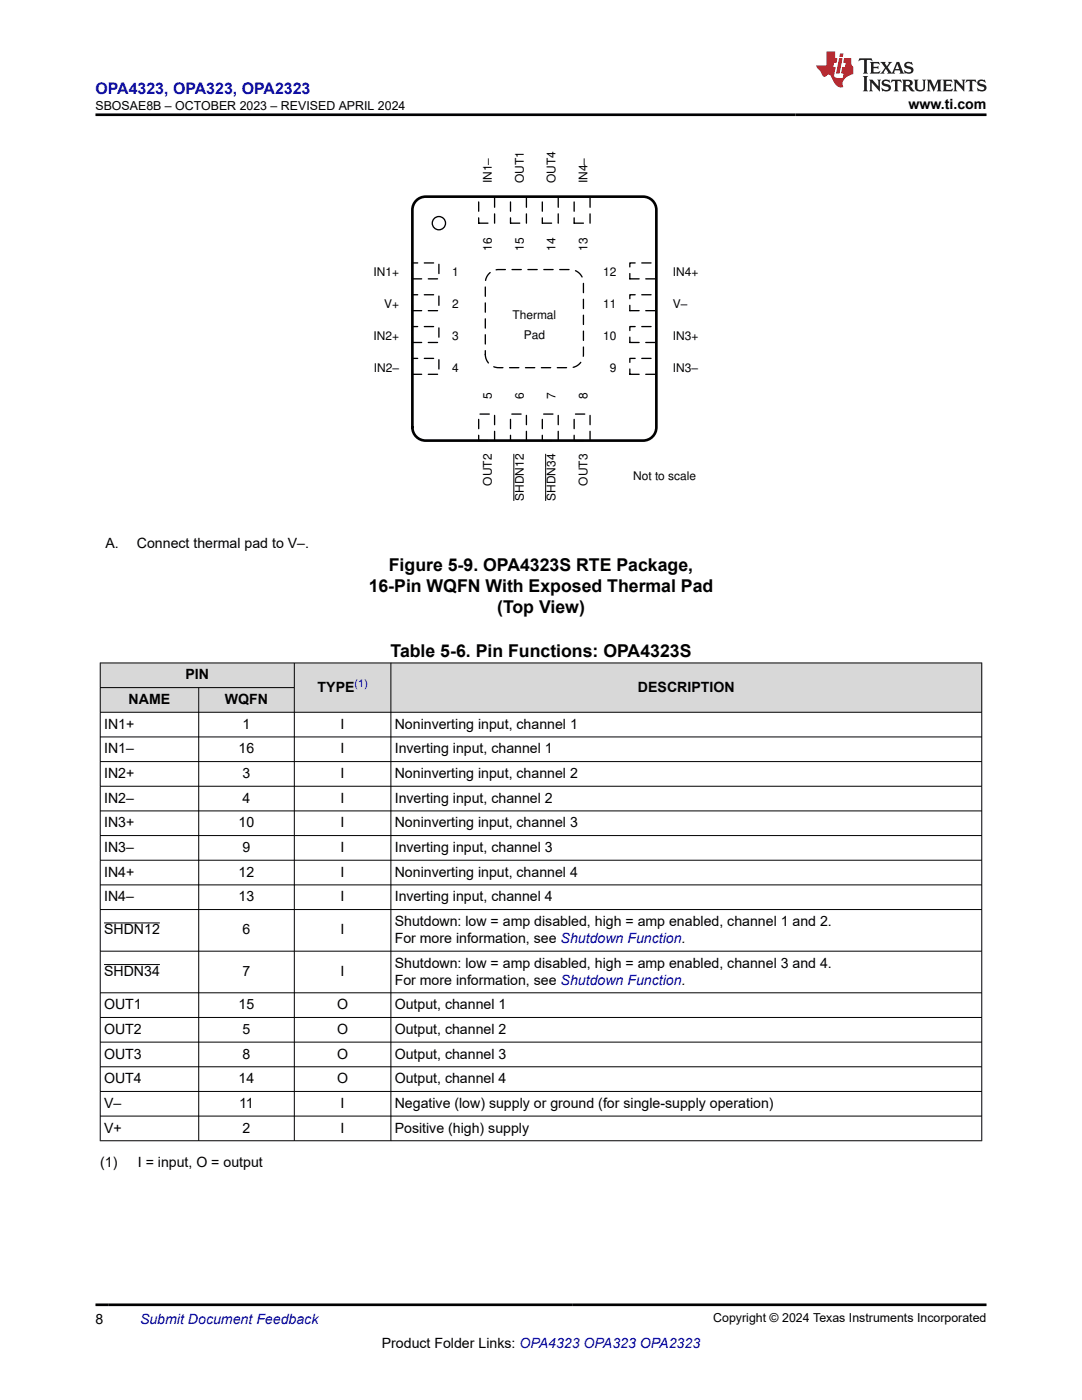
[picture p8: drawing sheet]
<svg xmlns="http://www.w3.org/2000/svg" width="216mm" height="279mm" viewBox="0 0 216 279" stroke-linecap="round" stroke-linejoin="round" font-family="sans-serif">
<path d="M95.5 39.2h3.2v5.3h-3.2z" fill="none" stroke="#000" stroke-width=".26" stroke-dasharray="1.9 1.3"/>
<path d="M95.5 82.6h3.2v5.3h-3.2z" fill-rule="evenodd" fill="#fff"/>
<path d="M95.5 82.6h3.2v5.3h-3.2z" fill="none" stroke="#000" stroke-width=".26" stroke-dasharray="1.9 1.3"/>
<path d="M82.3 52.5h5.3v3.2h-5.3z" fill-rule="evenodd" fill="#fff"/>
<path d="M82.3 52.5h5.3v3.2h-5.3z" fill="none" stroke="#000" stroke-width=".26" stroke-dasharray="1.9 1.3"/>
<path d="M125.7 52.5h5.3v3.2h-5.3z" fill-rule="evenodd" fill="#fff"/>
<path d="M125.7 52.5h5.3v3.2h-5.3z" fill="none" stroke="#000" stroke-width=".26" stroke-dasharray="1.9 1.3"/>
<path d="M101.9 39.2h3.1v5.3h-3.1z" fill-rule="evenodd" fill="#fff"/>
<path d="M101.9 39.2h3.1v5.3h-3.1z" fill="none" stroke="#000" stroke-width=".26" stroke-dasharray="1.9 1.3"/>
<path d="M101.9 82.6h3.1v5.3h-3.1z" fill-rule="evenodd" fill="#fff"/>
<path d="M101.9 82.6h3.1v5.3h-3.1z" fill="none" stroke="#000" stroke-width=".26" stroke-dasharray="1.9 1.3"/>
<path d="M102.5 90.6v9.4" fill="none" stroke="#000" stroke-width=".2"/>
<path d="M82.3 58.8h5.3v3.2h-5.3z" fill-rule="evenodd" fill="#fff"/>
<path d="M82.3 58.8h5.3v3.2h-5.3z" fill="none" stroke="#000" stroke-width=".26" stroke-dasharray="1.9 1.3"/>
<path d="M125.7 58.8h5.3v3.2h-5.3z" fill-rule="evenodd" fill="#fff"/>
<path d="M125.7 58.8h5.3v3.2h-5.3z" fill="none" stroke="#000" stroke-width=".26" stroke-dasharray="1.9 1.3"/>
<path d="M108.2 39.2h3.2v5.3h-3.2z" fill-rule="evenodd" fill="#fff"/>
<path d="M108.2 39.2h3.2v5.3h-3.2z" fill="none" stroke="#000" stroke-width=".26" stroke-dasharray="1.9 1.3"/>
<path d="M108.2 82.6h3.2v5.3h-3.2z" fill-rule="evenodd" fill="#fff"/>
<path d="M108.2 82.6h3.2v5.3h-3.2z" fill="none" stroke="#000" stroke-width=".26" stroke-dasharray="1.9 1.3"/>
<path d="M108.9 90.6v9.4" fill="none" stroke="#000" stroke-width=".2"/>
<path d="M82.3 65.2h5.3v3.2h-5.3z" fill-rule="evenodd" fill="#fff"/>
<path d="M82.3 65.2h5.3v3.2h-5.3z" fill="none" stroke="#000" stroke-width=".26" stroke-dasharray="1.9 1.3"/>
<path d="M125.7 65.2h5.3v3.2h-5.3z" fill-rule="evenodd" fill="#fff"/>
<path d="M125.7 65.2h5.3v3.2h-5.3z" fill="none" stroke="#000" stroke-width=".26" stroke-dasharray="1.9 1.3"/>
<path d="M114.6 39.2h3.1v5.3h-3.1z" fill-rule="evenodd" fill="#fff"/>
<path d="M114.6 39.2h3.1v5.3h-3.1z" fill="none" stroke="#000" stroke-width=".26" stroke-dasharray="1.9 1.3"/>
<path d="M114.6 82.6h3.1v5.3h-3.1z" fill-rule="evenodd" fill="#fff"/>
<path d="M114.6 82.6h3.1v5.3h-3.1z" fill="none" stroke="#000" stroke-width=".26" stroke-dasharray="1.9 1.3"/>
<path d="M82.3 71.5h5.3v3.2h-5.3z" fill-rule="evenodd" fill="#fff"/>
<path d="M82.3 71.5h5.3v3.2h-5.3z" fill="none" stroke="#000" stroke-width=".26" stroke-dasharray="1.9 1.3"/>
<path d="M125.7 71.5h5.3v3.2h-5.3z" fill-rule="evenodd" fill="#fff"/>
<path d="M125.7 71.5h5.3v3.2h-5.3z" fill="none" stroke="#000" stroke-width=".26" stroke-dasharray="1.9 1.3"/>
<circle cx="87.6" cy="44.5" r="1.32" fill="none" stroke="#000" stroke-width=".26"/>
<path d="M83.3 39.8l1-.5 .6-.1h43.4a2.65 2.65 0 0 1 2.7 2.7v43.4a2.65 2.65 0 0 1-2.7 2.6h-43.4a2.65 2.65 0 0 1-2.6-2.6v-43.4a2.64 2.64 0 0 1 1-2.1z" fill="none" stroke="#000" stroke-width=".53"/>
<path d="M97.8 54.4l1.1-.5 .6-.1h14.3a2.65 2.65 0 0 1 2.6 2.6v14.3a2.65 2.65 0 0 1-2.6 2.7h-14.3a2.65 2.65 0 0 1-2.7-2.7v-14.3a2.64 2.64 0 0 1 1-2z" fill-rule="evenodd" fill="#fff"/>
<path d="M97.8 54.4l1.1-.5 .6-.1h14.3a2.65 2.65 0 0 1 2.6 2.6v14.3a2.65 2.65 0 0 1-2.6 2.7h-14.3a2.65 2.65 0 0 1-2.7-2.7v-14.3a2.64 2.64 0 0 1 1-2z" fill="none" stroke="#000" stroke-width=".26" stroke-dasharray="1.9 1.3"/>
<g fill="#d8d8d8">
<path d="M20 132.3h175.9v4.9h-175.9z" fill-rule="evenodd"/>
<path d="M20.1 132.4h38.6v4.8h-38.6z" fill-rule="evenodd"/>
<path d="M58.8 132.4h19.1v9.7h-19.1z" fill-rule="evenodd"/>
<path d="M78.1 132.4h117.7v9.7h-117.7z" fill-rule="evenodd"/>
<path d="M20.1 137.3h19.5v4.8h-19.5z" fill-rule="evenodd"/>
<path d="M39.7 137.3h19v4.8h-19z" fill-rule="evenodd"/>
</g>
<g fill="none" stroke="#000" stroke-width=".2">
<path d="M19.9 132.3h176.1M19.9 137.2h38.9M20 132.2v95.5M39.7 137.2v90.5M58.7 132.2v95.5M78 132.2v95.5M195.9 132.2v95.5M19.9 147.1h176.1M19.9 152h176.1M19.9 156.9h176.1M196 142.1h-176.1M19.9 161.8h176.1"/>
<path d="M19.9 166.8h176.1M19.9 171.7h176.1M19.9 176.6h176.1M19.9 181.5h176.1M19.9 189.8h176.1M19.9 198.1h176.1M20.8 184.2h11.1M20.8 192.5h11.1M19.9 203.1h176.1M19.9 208h176.1M19.9 212.9h176.1M19.9 217.8h176.1"/>
<path d="M19.9 222.7h176.1M19.9 227.7h176.1"/>
</g>
<path d="M171.5 11.6l-.2 .6 .5-.2h.6v.1v2.2l-.2 .4h1l-.2-.4v-2.2v-.1h.5l.5 .2-.1-.6zM173.6 12.4l.2 .3v1.6l-.2 .4h1.9l.1-.6a1.08 1.08 0 0 1-1.3 .2v-.7h.6l.4 .2v-.7l-.4 .2h-.6v-.5l.2-.2a1 1 0 0 1 1 .3l-.1-.5zM175.7 12.4l.9 1.1-1 1.2h.9l-.2-.2 .5-.8 .4 .8-.2 .2h1.6l-.2-.2 .2-.5h.9l.1 .5-.1 .2h.9l-.2-.4-.8-1.9h-.5l-.9 2.1-.9-1.1 .9-1h-.8l.2 .2-.4 .6-.4-.6 .2-.2zM179 12.8l.4 1h-.7zM180.7 12.5a.65 .65 0 0 0-.2 .7 .65 .65 0 0 0 .6 .5l.6 .1 .1 .3a.79 .79 0 0 1-.7 .4 .79 .79 0 0 1-.7-.5l.1 .7 .2-.1a.93 .93 0 0 0 1.1 0 .93 .93 0 0 0 .4-.9 1.46 1.46 0 0 0-1.2-.6l-.1-.3a1.09 1.09 0 0 1 1.2 .2l-.2-.6-.1 .1-.5-.2zM172.2 15.2l.2 .4v2.2l-.2 .4h1l-.2-.4v-2.2l.2-.4zM173.4 15.9l.2 .4v1.5l-.2 .4h.8l-.3-.4 .1-1.3 1.6 1.8v-2l.2-.4h-.7l.1 .2 .1 1.1-1.2-1.3zM176.2 16a.65 .65 0 0 0-.2 .8 .65 .65 0 0 0 .6 .4l.6 .2 .1 .2a.79 .79 0 0 1-.7 .4 .79 .79 0 0 1-.7-.5l.1 .7 .2-.1a.93 .93 0 0 0 1.1 .1 .93 .93 0 0 0 .4-1 1.46 1.46 0 0 0-1.2-.5l-.1-.4a1.09 1.09 0 0 1 1.2 .2l-.1-.6-.2 .1-.5-.1zM177.9 15.9l-.1 .6a.63 .63 0 0 1 .8-.3v1.6l-.3 .4h1l-.2-.4v-1.6a.66 .66 0 0 1 .8 .3l-.1-.6zM180 15.9l.2 .4v1.5l-.2 .4h1l-.2-.2-.1-.7h.5l.1 .2a.79 .79 0 0 0 1.2 .6l-1-.9a.61 .61 0 0 0 .6-.6 .61 .61 0 0 0-.5-.7zM180.8 16.2h.1a.47 .47 0 0 1 .5 .1 .47 .47 0 0 1 .1 .5l-.1 .1-.7 .1zM182.3 15.9l.2 .2a2.27 2.27 0 0 0 .4 2 1.04 1.04 0 0 0 1.7-.7v-1.3l.2-.2h-.8l.2 .4v1.1a.6 .6 0 0 1-.6 .6 .6 .6 0 0 1-.6-.6v-1.1l.3-.4zM184.9 15.9l.2 .4v1.5l-.2 .4h.8l-.3-.4v-1.4l.9 1.9 .9-1.9v1.4l-.3 .4h1l-.2-.4v-1.5l.2-.4h-.8l-.7 1.5-.6-1.5zM188.1 15.9l.2 .4v1.5l-.2 .4h1.9l.1-.6a1.09 1.09 0 0 1-1.3 .2v-.7h.6l.4 .2v-.6l-.4 .2h-.6v-.6l.2-.1a1.01 1.01 0 0 1 1 .3l-.1-.6zM190.2 15.9l.3 .4v1.5l-.3 .4h.8l-.2-.4v-1.3l1.6 1.8v-2l.2-.4h-.7l.2 .2v1.1l-1.2-1.3zM192.8 15.9l-.1 .6a.63 .63 0 0 1 .8-.3v1.6l-.3 .4h1l-.2-.4v-1.6a.66 .66 0 0 1 .8 .3l-.1-.6zM195.2 16a.65 .65 0 0 0-.2 .8 .65 .65 0 0 0 .6 .4l.6 .2 .2 .2a.79 .79 0 0 1-.7 .4 .79 .79 0 0 1-.7-.5l.1 .7 .2-.1a.93 .93 0 0 0 1 .1 .93 .93 0 0 0 .5-1 1.46 1.46 0 0 0-1.3-.5v-.4a1.09 1.09 0 0 1 1.2 .2l-.2-.6-.2 .1-.5-.1z" fill="#231f20"/>
<path d="M164.9 10.3v2.7h-2l.1 .4 .8 1a.95 .95 0 0 0 1 .9 .59 .59 0 0 1 .5-.4 .59 .59 0 0 1 .5 .3l.4 .8a1.59 1.59 0 0 0 2.1 1.4 1.61 1.61 0 0 1 1-2.3l1-.3-.1-1.5a1.59 1.59 0 0 1-.3-1.7h-1.5l-.2 .9h.6l-.2 .9h-.5l-.2 .9v.3l.4 .1-.1 .9h-.7a.73 .73 0 0 1-1-.7l.3-1.5h-.5l.1-.9h.5l.2-.9h-.5v-1.3zM167.4 11.6l-.6 3.1h.7l.6-3.1zM167.6 10.7l-.1 .6h.7l.1-.6z" fill="#ed1c24"/>
<path d="M19 22.9h177.8M19 260.4h177.8" fill="none" stroke="#000" stroke-width=".53"/>
<g font-size="3.5">
<text x="77.6" y="113.9">Figure 5-9. OPA4323S RTE Package,</text>
<text x="73.6" y="118.1">16-Pin WQFN With Exposed Thermal Pad</text>
<text x="99.2" y="122.3">(Top View)</text>
<text x="77.9" y="131.1">Table 5-6. Pin Functions: OPA4323S</text>
</g>
<text font-size="3.2" fill="#00f" x="19" y="18.7">OPA4323, OPA323, OPA2323</text>
<g font-size="2.8">
<text x="181.3" y="21.8">www.ti.com</text>
<text x="21.1" y="109.4">A.</text>
<text x="27.3" y="109.4">Connect thermal pad to V–.</text>
<text x="37" y="135.6">PIN</text>
<text x="25.7" y="140.5">NAME</text>
<text x="44.9" y="140.5">WQFN</text>
<text x="63.4" y="138">TYPE</text>
<text x="127.3" y="138">DESCRIPTION</text>
<text x="20.8" y="145.4">IN1+</text>
<text x="48.4" y="145.4">1</text>
<text x="68" y="145.4">I</text>
<text x="78.8" y="145.4">Noninverting input, channel 1</text>
<text x="20.8" y="150.3">IN1–</text>
<text x="20.8" y="155.3">IN2+</text>
<text x="47.6" y="150.3">16</text>
<text x="48.4" y="155.3">3</text>
<text x="68" y="150.3">I</text>
<text x="68" y="155.3">I</text>
<text x="78.8" y="150.3">Inverting input, channel 1</text>
<text x="78.8" y="155.3">Noninverting input, channel 2</text>
<text x="20.8" y="160.2">IN2–</text>
<text x="48.4" y="160.2">4</text>
<text x="68" y="160.2">I</text>
<text x="78.8" y="160.2">Inverting input, channel 2</text>
<text x="20.8" y="165.1">IN3+</text>
<text x="47.6" y="165.1">10</text>
<text x="68" y="165.1">I</text>
<text x="78.8" y="165.1">Noninverting input, channel 3</text>
<text x="20.8" y="170">IN3–</text>
<text x="48.4" y="170">9</text>
<text x="68" y="170">I</text>
<text x="78.8" y="170">Inverting input, channel 3</text>
<text x="20.8" y="175">IN4+</text>
<text x="20.8" y="179.9">IN4–</text>
<text x="47.6" y="175">12</text>
<text x="47.6" y="179.9">13</text>
<text x="68" y="175">I</text>
<text x="68" y="179.9">I</text>
<text x="78.8" y="175">Noninverting input, channel 4</text>
<text x="78.8" y="179.9">Inverting input, channel 4</text>
<text x="78.8" y="184.8">Shutdown: low = amp disabled, high = amp enabled, channel 1 and 2.</text>
<text x="20.8" y="186.5">SHDN12</text>
<text x="48.4" y="186.5">6</text>
<text x="68" y="186.5">I</text>
<text x="78.8" y="188.2">For more information, see Shutdown Function.</text>
<text x="20.8" y="194.8">SHDN34</text>
<text x="48.4" y="194.8">7</text>
<text x="68" y="194.8">I</text>
<text x="78.8" y="193.1">Shutdown: low = amp disabled, high = amp enabled, channel 3 and 4.</text>
<text x="78.8" y="196.5">For more information, see Shutdown Function.</text>
<text x="20.8" y="201.4">OUT1</text>
<text x="47.6" y="201.4">15</text>
<text x="67.3" y="201.4">O</text>
<text x="78.8" y="201.4">Output, channel 1</text>
<text x="20.8" y="206.3">OUT2</text>
<text x="48.4" y="206.3">5</text>
<text x="67.3" y="206.3">O</text>
<text x="78.8" y="206.3">Output, channel 2</text>
<text x="20.8" y="211.3">OUT3</text>
<text x="48.4" y="211.3">8</text>
<text x="67.3" y="211.3">O</text>
<text x="78.8" y="211.3">Output, channel 3</text>
<text x="20.8" y="216.2">OUT4</text>
<text x="20.8" y="221.1">V–</text>
<text x="47.6" y="216.2">14</text>
<text x="47.7" y="221.1">11</text>
<text x="67.3" y="216.2">O</text>
<text x="68" y="221.1">I</text>
<text x="78.8" y="216.2">Output, channel 4</text>
<text x="78.8" y="221.1">Negative (low) supply or ground (for single-supply operation)</text>
<text x="20.8" y="226">V+</text>
<text x="48.4" y="226">2</text>
<text x="68" y="226">I</text>
<text x="78.8" y="226">Positive (high) supply</text>
<text x="20" y="232.8">(1)</text>
<text x="27.5" y="232.8">I = input, O = output</text>
<text x="19" y="264.2">8</text>
<text x="76.2" y="269">Product Folder Links: OPA4323 OPA323 OPA2323</text>
</g>
<text font-size="2.8" fill="#00f" x="27.9" y="264.2">Submit Document Feedback</text>
<g font-size="2.5">
<text x="19" y="21.9">SBOSAE8B – OCTOBER 2023 – REVISED APRIL 2024</text>
<text x="142.3" y="263.9">Copyright © 2024 Texas Instruments Incorporated</text>
</g>
<g font-size="2.4">
<text x="98.2" y="36.6" transform="rotate(-90 98.2 36.6)">IN1±</text>
<text x="104.5" y="36.6" transform="rotate(-90 104.5 36.6)">OUT1</text>
<text x="110.9" y="36.6" transform="rotate(-90 110.9 36.6)">OUT4</text>
<text x="117.2" y="36.6" transform="rotate(-90 117.2 36.6)">IN4±</text>
<text x="98.2" y="50.1" transform="rotate(-90 98.2 50.1)">16</text>
<text x="104.5" y="50.1" transform="rotate(-90 104.5 50.1)">15</text>
<text x="110.9" y="50.1" transform="rotate(-90 110.9 50.1)">14</text>
<text x="117.2" y="50.1" transform="rotate(-90 117.2 50.1)">13</text>
<text x="74.5" y="55.1">IN1+</text>
<text x="90.2" y="55.1">1</text>
<text x="120.4" y="55.1">12</text>
<text x="134.3" y="55.1">IN4+</text>
<text x="76.7" y="61.5">V+</text>
<text x="90.2" y="61.5">2</text>
<text x="102.3" y="63.6">Thermal</text>
<text x="120.4" y="61.5">11</text>
<text x="134.3" y="61.5">V±</text>
<text x="74.5" y="67.8">IN2+</text>
<text x="90.2" y="67.8">3</text>
<text x="104.5" y="67.6">Pad</text>
<text x="120.4" y="67.8">10</text>
<text x="134.3" y="67.8">IN3+</text>
<text x="74.6" y="74.2">IN2±</text>
<text x="90.2" y="74.2">4</text>
<text x="121.7" y="74.2">9</text>
<text x="134.3" y="74.2">IN3±</text>
<text x="98.2" y="79.7" transform="rotate(-90 98.2 79.7)">5</text>
<text x="104.5" y="79.7" transform="rotate(-90 104.5 79.7)">6</text>
<text x="110.9" y="79.7" transform="rotate(-90 110.9 79.7)">7</text>
<text x="117.2" y="79.7" transform="rotate(-90 117.2 79.7)">8</text>
<text x="126.3" y="95.9">Not to scale</text>
<text x="98.2" y="96.9" transform="rotate(-90 98.2 96.9)">OUT2</text>
<text x="104.5" y="100" transform="rotate(-90 104.5 100)">SHDN12</text>
<text x="110.9" y="100" transform="rotate(-90 110.9 100)">SHDN34</text>
<text x="117.2" y="96.9" transform="rotate(-90 117.2 96.9)">OUT3</text>
</g>
<text font-size="2.1" fill="#00f" x="70.8" y="137.1">(1)</text>
</svg>
